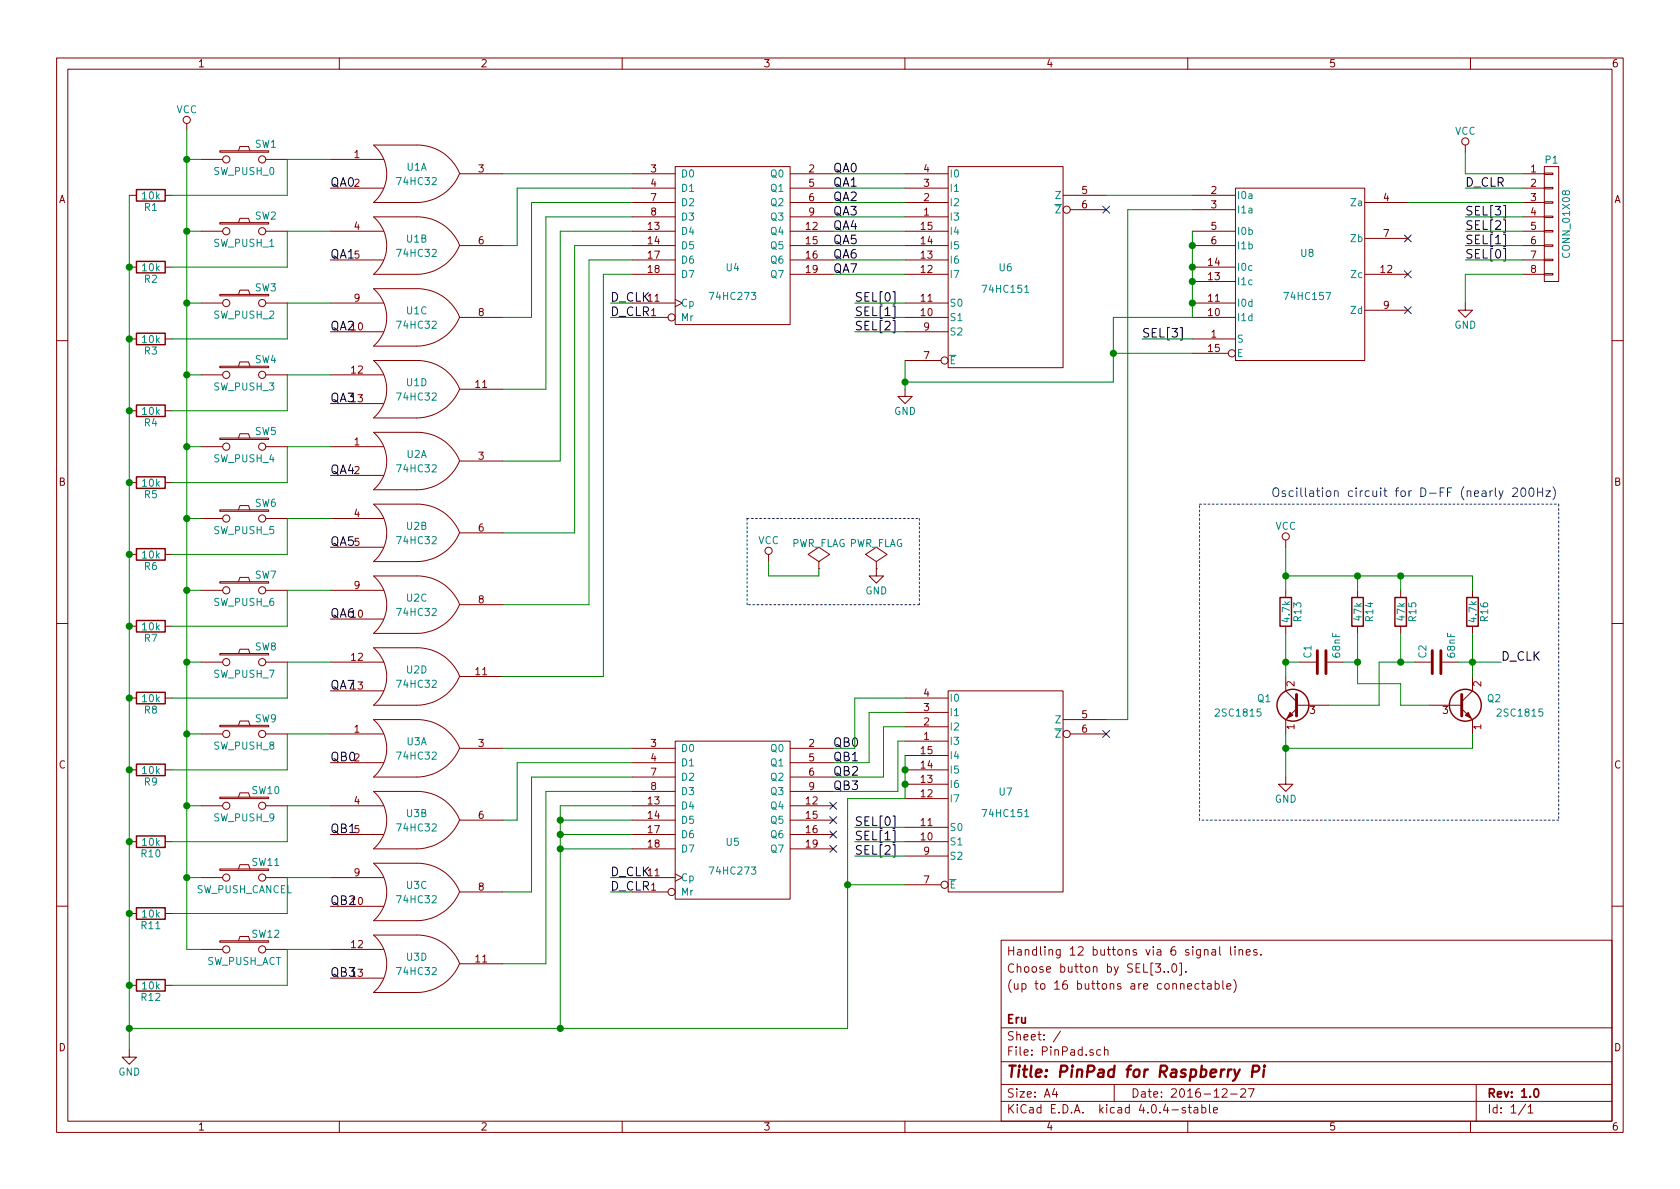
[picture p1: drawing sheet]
<svg xmlns="http://www.w3.org/2000/svg" width="297mm" height="210mm" viewBox="0 0 297 210" stroke-linecap="round" stroke-linejoin="round" font-family="sans-serif">
<g fill="none" stroke="#840000" stroke-width=".18">
<path d="M10 10.3h277v189.9h-277zM12 12.2h273v186.1h-273zM60 10.3v1.9M110 10.3v1.9M160 10.3v1.9M210 10.3v1.9M260 10.3v1.9M22.9 34.5h1.2M29.2 34.5h1.3M33 21.8v1.3M35.6 28.2h3.8M38.9 26.7h8.6v.2h-8.6z"/>
<path d="M38.9 39.4h8.6v.2h-8.6zM42.2 26.7l.2-.8h1.5l.3 .8M42.2 39.4l.2-.8h1.5l.3 .8M47 28.2h3.8M58.4 28.2h9.4M58.4 33.3h9.4M66 25.6h7.7M66 38.3h7.7M66.1 25.7a6.7 6.7 0 0 1 0 10.1M66.1 38.4a6.7 6.7 0 0 1 0 10.1M73.7 25.6a8 8 0 0 1 7.6 5.1h7.6M73.7 38.3a8 8 0 0 1 7.6 5.1h7.6"/>
<path d="M81.3 30.7a8.3 8.3 0 0 1-7.6 5.1h-7.7M111.8 35.8h7.6M111.8 33.3h7.6M111.8 30.7h7.6M111.8 38.3h7.6M119.4 29.5h20.3v27.9h-20.3zM139.7 35.8h7.6M139.7 33.3h7.6M139.7 30.7h7.6M139.7 38.3h7.6M160 35.8h7.6M160 33.3h7.6"/>
<path d="M160 30.7h7.6M160 38.3h7.6M167.6 29.5h20.4v35.5h-20.4zM188 34.5h7.6M189.2 37.1h6.4M210.8 34.5h7.6M210.8 37.1h7.6M218.4 33.3h22.9v30.4h-22.9zM241.3 35.8h7.6M259.1 25.6v1.3M269.2 35.8h3.8M269.2 33.3h3.8"/>
<path d="M269.2 30.7h3.8M269.2 38.3h3.8M273 29.5h2.6v20.3h-2.6zM273 38.2h1.6v.3h-1.6zM273 35.7h1.6v.2h-1.6zM273 33.1h1.6v.3h-1.6zM273 30.6h1.6v.3h-1.6zM22.9 47.2h1.2M22.9 59.9h1.2M29.2 47.2h1.3M29.2 59.9h1.3M35.6 40.9h3.8"/>
<path d="M35.6 53.6h3.8M38.9 52.1h8.6v.2h-8.6zM42.2 52.1l.2-.8h1.5l.3 .8M47 40.9h3.8M47 53.6h3.8M58.4 40.9h9.4M58.4 53.6h9.4M58.4 46h9.4M58.4 58.7h9.4M66 51h7.7M66.1 51.1a6.7 6.7 0 0 1 0 10.1M73.7 51a8 8 0 0 1 7.6 5.1h7.6"/>
<path d="M81.3 43.4a8.3 8.3 0 0 1-7.6 5.1h-7.7M81.3 56.1a8.3 8.3 0 0 1-7.6 5.1h-7.7M111.8 40.9h7.6M111.8 53.6h7.6M111.8 48.5h7.6M111.8 46h7.6M111.8 43.4h7.6M111.8 56.1h6.3M119.4 53l1.2 .6-1.2 .6M139.7 40.9h7.6M139.7 48.5h7.6M139.7 46h7.6"/>
<path d="M139.7 43.4h7.6M160 40.9h7.6M160 53.6h7.6M160 48.5h7.6M160 46h7.6M160 43.4h7.6M160 56.1h7.6M160 58.7h7.6M210.8 40.9h7.6M210.8 53.6h7.6M210.8 47.2h7.6M210.8 59.9h7.6"/>
<path d="M210.8 43.4h7.6M210.8 56.1h7.6M210.8 49.8h7.6M241.3 48.5h7.6M241.3 42.2h7.6M241.3 54.9h7.6M259.1 53.6v1.3h1.2l-1.2 1.2-1.3-1.2h1.3M269.2 40.9h3.8M269.2 48.5h3.8M269.2 46h3.8M269.2 43.4h3.8M273 48.4h1.6v.2h-1.6z"/>
<path d="M273 45.8h1.6v.3h-1.6zM273 43.3h1.6v.3h-1.6zM273 40.8h1.6v.2h-1.6zM10 60.2h2M22.9 72.6h1.2M29.2 72.6h1.3M35.6 66.3h3.8M35.6 79h3.8M38.9 64.8h8.6v.2h-8.6zM38.9 77.5h8.6v.2h-8.6zM42.2 64.8l.2-.8h1.5l.3 .8M42.2 77.5l.2-.8h1.5l.3 .8"/>
<path d="M47 66.3h3.8M47 79h3.8M58.4 66.3h9.4M58.4 79h9.4M58.4 71.4h9.4M66 63.7h7.7M66 76.4h7.7M66.1 63.8a6.7 6.7 0 0 1 0 10.1M66.1 76.5a6.7 6.7 0 0 1 0 10.1M73.7 63.7a8 8 0 0 1 7.6 5.1h7.6M73.7 76.4a8 8 0 0 1 7.6 5.1h7.6M81.3 68.8a8.3 8.3 0 0 1-7.6 5.1h-7.7"/>
<path d="M160 68.8v1.3h1.3l-1.3 1.3-1.3-1.3h1.3M160 63.7h6.4M210.8 62.5h6.4M285 60.2h2M22.9 85.3h1.2M22.9 98h1.2M29.2 85.3h1.3M29.2 98h1.3M35.6 91.7h3.8M38.9 90.2h8.6v.2h-8.6zM42.2 90.2l.2-.8h1.5l.3 .8M47 91.7h3.8"/>
<path d="M58.4 91.7h9.4M58.4 84.1h9.4M58.4 96.8h9.4M66 89.1h7.7M66.1 89.2a6.7 6.7 0 0 1 0 10.1M73.7 89.1a8 8 0 0 1 7.6 5.1h7.6M81.3 81.5a8.3 8.3 0 0 1-7.6 5.1h-7.7M81.3 94.2a8.3 8.3 0 0 1-7.6 5.1h-7.7M135.9 98v1.3M144.8 99.3l1.9-1.3-1.9-1.2-1.9 1.2 1.9 1.3v1.3M154.9 99.3l1.9-1.3-1.9-1.2-1.9 1.2 1.9 1.3v1.3M227.3 95.5v1.3"/>
<path d="M10 110.3h2M22.9 110.7h1.2M29.2 110.7h1.3M35.6 104.4h3.8M35.6 117.1h3.8M38.9 102.9h8.6v.2h-8.6zM38.9 115.6h8.6v.2h-8.6zM42.2 102.9l.2-.8h1.5l.3 .8M42.2 115.6l.2-.8h1.5l.3 .8M47 104.4h3.8M47 117.1h3.8M58.4 104.4h9.4"/>
<path d="M58.4 117.1h9.4M58.4 109.5h9.4M66 101.8h7.7M66 114.5h7.7M66.1 101.9a6.7 6.7 0 0 1 0 10.1M66.1 114.6a6.7 6.7 0 0 1 0 10.1M73.7 101.8a8 8 0 0 1 7.6 5.1h7.6M73.7 114.5a8 8 0 0 1 7.6 5.1h7.6M81.3 106.9a8.3 8.3 0 0 1-7.6 5.1h-7.7M81.3 119.6a8.3 8.3 0 0 1-7.6 5.1h-7.7M144.8 100.6h.1M154.9 100.6v1.2h1.3l-1.3 1.3-1.2-1.3h1.2"/>
<path d="M154.9 100.6h.1M227.3 119.6v2.6l1.9 1.9M227.3 104.4v1.3M227.3 110.7v1.3M229.9 117.1h2.8M234.7 117.1h2.8M240 104.4v1.3M240 110.7v1.3M247.6 104.4v1.3M247.6 110.7v1.3M250.2 117.1h2.8M255 117.1h2.8"/>
<path d="M260.3 119.6v2.6l-1.9 1.9M260.3 104.4v1.3M260.3 110.7v1.3M285 110.3h2M22.9 123.4h1.2M22.9 136.1h1.2M29.2 123.4h1.3M29.2 136.1h1.3M35.6 129.8h3.8M38.9 128.3h8.6v.2h-8.6zM42.2 128.3l.2-.8h1.5l.3 .8M47 129.8h3.8"/>
<path d="M58.4 129.8h9.4M58.4 122.2h9.4M58.4 134.9h9.4M66 127.2h7.7M66 139.9h7.7M66.1 127.3a6.7 6.7 0 0 1 0 10.1M66.1 140a6.7 6.7 0 0 1 0 10.1M73.7 127.2a8 8 0 0 1 7.6 5.1h7.6M73.7 139.9a8 8 0 0 1 7.6 5.1h7.6M81.3 132.3a8.3 8.3 0 0 1-7.6 5.1h-7.7M111.8 137.4h7.6M111.8 134.9h7.6"/>
<path d="M111.8 132.3h7.6M111.8 139.9h7.6M119.4 131.1h20.3v27.9h-20.3zM139.7 137.4h7.6M139.7 134.9h7.6M139.7 132.3h7.6M139.7 139.9h7.6M160 123.4h7.6M160 136.1h7.6M160 131.1h7.6M160 128.5h7.6M160 126h7.6"/>
<path d="M160 138.7h7.6M160 133.6h7.6M167.6 122.2h20.4v35.5h-20.4zM188 127.2h7.6M189.2 129.8h6.4M227.3 137.4v1.3h1.3l-1.3 1.2-1.2-1.2h1.2M229.2 125.3l-1.9 1.9v2.6M229.2 124.7h5.7M252.7 124.7h5.7M258.4 125.3l1.9 1.9v2.6M22.9 148.8h1.2M29.2 148.8h1.3"/>
<path d="M35.6 142.5h3.8M35.6 155.2h3.8M38.9 141h8.6v.2h-8.6zM38.9 153.7h8.6v.2h-8.6zM42.2 141l.2-.8h1.5l.3 .8M42.2 153.7l.2-.8h1.5l.3 .8M47 142.5h3.8M47 155.2h3.8M58.4 142.5h9.4M58.4 155.2h9.4M58.4 147.6h9.4M66 152.6h7.7"/>
<path d="M66.1 152.7a6.7 6.7 0 0 1 0 10.1M73.7 152.6a8 8 0 0 1 7.6 5.1h7.6M81.3 145a8.3 8.3 0 0 1-7.6 5.1h-7.7M81.3 157.7a8.3 8.3 0 0 1-7.6 5.1h-7.7M111.8 142.5h7.6M111.8 155.2h7.6M111.8 150.1h7.6M111.8 147.6h7.6M111.8 145h7.6M111.8 157.7h6.3M119.4 154.6l1.2 .6-1.2 .6M139.7 142.5h7.6"/>
<path d="M139.7 150.1h7.6M139.7 147.6h7.6M139.7 145h7.6M160 148.8h7.6M160 156.5h6.4M160 151.4h7.6M160 146.3h7.6M160 141.2h7.6M10 160.2h2M22.9 161.5h1.2M22.9 174.2h1.2M29.2 161.5h1.3"/>
<path d="M29.2 174.2h1.3M35.6 167.9h3.8M38.9 166.4h8.6v.2h-8.6zM42.2 166.4l.2-.8h1.5l.3 .8M47 167.9h3.8M58.4 167.9h9.4M58.4 160.3h9.4M58.4 173h9.4M66 165.3h7.7M66.1 165.4a6.7 6.7 0 0 1 0 10.1M73.7 165.3a8 8 0 0 1 7.6 5.1h7.6M81.3 170.4a8.3 8.3 0 0 1-7.6 5.1h-7.7"/>
<path d="M177 166.3h108v32h-108zM204.3 170.4h.9l-.5 .6 .4 .1v.7l-.2 .1-.6-.1M205.8 171.8v.1M206.6 171.8v.1M207.3 170.6l.2-.2a.81 .81 0 0 1 .6 .6 .81 .81 0 0 1-.3 .9h-.1a.79 .79 0 0 1-.4-1.3zM208.5 170.3h.4v2.1h-.4M209.7 171.8v.1M210 174.4l.7-.1-.1-.3-.4-.1-.2 .2 .1 .7h.5M212 174l-.4-.1-.3 .3 .1 .6 .2 .1 .4-.1M212.4 173.9h.6M212.6 173.4v1.3l.4 .2M213 168l.2-.1 .3 .1 .1 .9"/>
<path d="M213.5 174h.6v.9M214.1 174.3l-.4 .1-.3 .2 .3 .3 .4-.1M214.3 168h.6v.9M214.9 174l.4-.1 .3 .3-.2 .6h-.5M214.9 173.4v1.5M214.9 168.3h-.4l-.3 .2 .3 .4 .4-.1M215.6 167.4v1.3l.2 .2M216.2 173.4v1.3l.2 .2M216.9 174.4l.7-.1v-.3l-.5-.1-.2 .2 .1 .7h.6M217.6 167.4v1.3l.2 .2M218.1 173.2a1.71 1.71 0 0 1 0 2.3M218.4 167.4v.2"/>
<path d="M218.4 167.9v1M219.1 168l.2-.1 .4 .1v.9M219.1 167.9v1M220.3 168.4l.8-.1-.1-.3-.4-.1-.3 .2 .1 .7h.6M222.2 168a.37 .37 0 0 0-.6 .1l.1 .2 .5 .2 .1 .1-.2 .3-.5-.1M222.9 168.8v.1M285 160.2h2M22.9 185.7v1.2h1.2l-1.2 1.3-1.3-1.3h1.3M60 198.3v1.9M110 198.3v1.9M160 198.3v1.9M177 194.8h108"/>
<path d="M177 191.8h108M177 187.8h108M177 181.8h108M186.4 192.5l-.3 1h.9M186.8 193v1M187.5 182.3l-1.3 2M194.6 185.7l-.4-.1-.3 .3 .1 .6 .2 .1 .4-.1M195.3 185.7l.2-.1 .4 .1v.9M195.3 185.1v1.5M197 191.8v3M209.6 195.9a.37 .37 0 0 0-.6 .1l.1 .3 .5 .1 .1 .1-.3 .3-.4-.1M210 198.3v1.9"/>
<path d="M210.1 195.8h.5M210.3 195.3v1.3l.3 .2M211.2 195.9h.5l.1 .9M211.8 196.2l-.5 .1-.2 .2 .2 .3 .5-.1M212.5 195.9l.4-.1 .3 .3-.1 .6h-.6M212.5 195.3v1.5M213.8 195.3v1.3l.2 .2M214.6 196.3l.7-.1-.1-.3-.4-.1-.2 .2v.7h.6M216.1 192.7l.2-.2h.4l.3 .5-1 1h1M217.6 193.5h1.1M219.4 192.7l.2-.2h.4l.2 .5-.9 1h.9M220.7 192.5h1l-.6 1.5"/>
<path d="M260 198.3v1.9M261 191.8v6.5M269.7 195.2l-1.2 2M270.2 195.8l.4-.5v1.5M270.2 196.8h.8"/>
<circle cx="33" cy="21.2" r=".63"/>
<circle cx="40" cy="28.2" r=".63"/>
<circle cx="46.4" cy="28.2" r=".63"/>
<circle cx="188.6" cy="37.1" r=".63"/>
<circle cx="259.1" cy="25" r=".63"/>
<circle cx="40" cy="53.6" r=".63"/>
<circle cx="40" cy="40.9" r=".63"/>
<circle cx="46.4" cy="40.9" r=".63"/>
<circle cx="46.4" cy="53.6" r=".63"/>
<circle cx="118.7" cy="56.1" r=".63"/>
<circle cx="40" cy="79" r=".63"/>
<circle cx="40" cy="66.3" r=".63"/>
<circle cx="46.4" cy="66.3" r=".63"/>
<circle cx="46.4" cy="79" r=".63"/>
<circle cx="167" cy="63.7" r=".63"/>
<circle cx="217.8" cy="62.5" r=".63"/>
<circle cx="40" cy="91.7" r=".63"/>
<circle cx="46.4" cy="91.7" r=".63"/>
<circle cx="135.9" cy="97.4" r=".63"/>
<circle cx="227.3" cy="94.9" r=".63"/>
<circle cx="40" cy="117.1" r=".63"/>
<circle cx="40" cy="104.4" r=".63"/>
<circle cx="46.4" cy="104.4" r=".63"/>
<circle cx="46.4" cy="117.1" r=".63"/>
<circle cx="40" cy="129.8" r=".63"/>
<circle cx="46.4" cy="129.8" r=".63"/>
<circle cx="188.6" cy="129.8" r=".63"/>
<circle cx="40" cy="155.2" r=".63"/>
<circle cx="40" cy="142.5" r=".63"/>
<circle cx="46.4" cy="155.2" r=".63"/>
<circle cx="46.4" cy="142.5" r=".63"/>
<circle cx="118.7" cy="157.7" r=".63"/>
<circle cx="167" cy="156.5" r=".63"/>
<circle cx="40" cy="167.9" r=".63"/>
<circle cx="46.4" cy="167.9" r=".63"/>
</g>
<path d="M271.3 192.7l.3-.2a.81 .81 0 0 1 .5 .6 .81 .81 0 0 1-.2 .8l-.2 .1a.79 .79 0 0 1-.4-1.3z" fill="none" stroke="#840000" stroke-width=".3"/>
<path d="M219.2 189.1l-.9 1.8-.3 .2M221.4 189.5h.8a.56 .56 0 0 0 .5-.5 .56 .56 0 0 0-.4-.6h-.7l-.3 2M223.5 189.1l-.2 1.3M223.6 188.4l-.1 .2 .2-.1-.1-.1-.1 .2" fill="none" stroke="#840000" stroke-width=".41"/>
<g fill="none" stroke="#840000" stroke-width=".25">
<path d="M24.1 33.5h5.1v2.1h-5.1zM24.1 46.2h5.1v2.1h-5.1zM24.1 58.9h5.1v2.1h-5.1zM24.1 71.6h5.1v2.1h-5.1zM24.1 84.3h5.1v2.1h-5.1zM24.1 97h5.1v2.1h-5.1zM24.1 109.7h5.1v2.1h-5.1zM226.3 105.7h2v5h-2zM239 105.7h2v5h-2zM246.6 105.7h2.1v5h-2.1zM259.3 105.7h2.1v5h-2.1zM24.1 122.4h5.1v2.1h-5.1z"/>
<path d="M24.1 135.1h5.1v2.1h-5.1zM24.1 147.8h5.1v2.1h-5.1zM24.1 160.5h5.1v2.1h-5.1zM24.1 173.2h5.1v2.1h-5.1z"/>
<circle cx="228.6" cy="124.7" r="2.82"/>
<circle cx="259.1" cy="124.7" r="2.82"/>
</g>
<g fill="none" stroke="#008400" stroke-width=".18">
<path d="M22.9 34.5v151.2M33 23.1v144.8h2.6M33 28.2h2.6M58.4 28.2h-7.6v6.3h-20.3M88.9 30.7h22.9M111.8 33.3h-20.4v10.1h-2.5M111.8 35.8h-17.8v20.3h-5.1M111.8 38.3h-15.3v30.5h-7.6M147.3 30.7h12.7M147.3 33.3h12.7M147.3 35.8h12.7M147.3 38.3h12.7"/>
<path d="M195.6 34.5h15.2M210.8 37.1h-11.4v90.1h-3.8M248.9 35.8h20.3M259.1 26.9v3.8h10.1M259.1 33.3h10.1M259.1 38.3h10.1M33 53.6h2.6M33 40.9h2.6M58.4 40.9h-7.6v6.3h-20.3M58.4 53.6h-7.6v6.3h-20.3M107.9 53.6h3.9M107.9 56.1h3.9"/>
<path d="M111.8 40.9h-12.7v40.6h-10.2M111.8 43.4h-10.2v50.8h-12.7M111.8 46h-7.7v60.9h-15.2M111.8 48.5h-5.1v71.1h-17.8M147.3 40.9h12.7M147.3 43.4h12.7M147.3 46h12.7M147.3 48.5h12.7M151.1 53.6h8.9M151.1 56.1h8.9M151.1 58.7h8.9M201.9 59.9h8.9"/>
<path d="M210.8 40.9v15.2h-14v11.5h-36.8M259.1 40.9h10.1M259.1 43.4h10.1M259.1 46h10.1M269.2 48.5h-10.1v5.1M33 79h2.6M33 66.3h2.6M58.4 66.3h-7.6v6.3h-20.3M58.4 79h-7.6v6.3h-20.3M160 63.7v5.1M196.8 62.5h14M33 91.7h2.6"/>
<path d="M58.4 91.7h-7.6v6.3h-20.3M135.9 99.3v2.5h8.9v-1.2M227.3 96.8v7.6M33 117.1h2.6M33 104.4h2.6M58.4 104.4h-7.6v6.3h-20.3M58.4 117.1h-7.6v6.3h-20.3M227.3 117.1h2.6M227.3 112v7.6M227.3 101.8h33v2.6M237.5 117.1h2.5M240 112v8.9h7.6v3.8h5.1"/>
<path d="M240 101.8v2.6M247.6 101.8v2.6M247.6 112v5.1M250.2 117.1h-6.4v7.6h-8.9M257.8 117.1h7.6M260.3 112v7.6M33 129.8h2.6M58.4 129.8h-7.6v6.3h-20.3M88.9 132.3h22.9M111.8 134.9h-20.4v10.1h-2.5M111.8 137.4h-17.8v20.3h-5.1M111.8 139.9h-15.3v30.5h-7.6"/>
<path d="M160 123.4h-8.9v8.9h-3.8M160 126h-6.3v8.9h-6.4M160 128.5h-3.8v8.9h-8.9M160 131.1h-1.3v8.8h-11.4M160 133.6v7.6h-10.1v40.7h-127M227.3 129.8v7.6M260.3 129.8v2.5h-33M33 155.2h2.6M33 142.5h2.6M58.4 155.2h-7.6v6.3h-20.3M58.4 142.5h-7.6v6.3h-20.3M99.1 145h12.7"/>
<path d="M99.1 147.6h12.7M99.1 150.1h12.7M107.9 155.2h3.9M107.9 157.7h3.9M111.8 142.5h-12.7v39.4M149.9 156.5h10.1M151.1 148.8h8.9M151.1 146.3h8.9M151.1 151.4h8.9M58.4 167.9h-7.6v6.3h-20.3"/>
</g>
<g fill="#008400" stroke="#008400" stroke-width=".25">
<circle cx="22.9" cy="47.2" r=".51"/>
<circle cx="22.9" cy="59.9" r=".51"/>
<circle cx="22.9" cy="72.6" r=".51"/>
<circle cx="22.9" cy="85.3" r=".51"/>
<circle cx="22.9" cy="98" r=".51"/>
<circle cx="22.9" cy="110.7" r=".51"/>
<circle cx="22.9" cy="123.4" r=".51"/>
<circle cx="22.9" cy="136.1" r=".51"/>
<circle cx="22.9" cy="148.8" r=".51"/>
<circle cx="22.9" cy="161.5" r=".51"/>
<circle cx="22.9" cy="174.2" r=".51"/>
<circle cx="33" cy="155.2" r=".51"/>
<circle cx="33" cy="142.5" r=".51"/>
<circle cx="33" cy="129.8" r=".51"/>
<circle cx="33" cy="117.1" r=".51"/>
<circle cx="33" cy="104.4" r=".51"/>
<circle cx="33" cy="91.7" r=".51"/>
<circle cx="33" cy="79" r=".51"/>
<circle cx="33" cy="66.3" r=".51"/>
<circle cx="33" cy="53.6" r=".51"/>
<circle cx="33" cy="40.9" r=".51"/>
<circle cx="33" cy="28.2" r=".51"/>
<circle cx="22.9" cy="181.9" r=".51"/>
<circle cx="99.1" cy="145" r=".51"/>
<circle cx="99.1" cy="147.6" r=".51"/>
<circle cx="99.1" cy="150.1" r=".51"/>
<circle cx="160" cy="136.1" r=".51"/>
<circle cx="160" cy="138.7" r=".51"/>
<circle cx="99.1" cy="181.9" r=".51"/>
<circle cx="149.9" cy="156.5" r=".51"/>
<circle cx="210.8" cy="43.4" r=".51"/>
<circle cx="210.8" cy="47.2" r=".51"/>
<circle cx="210.8" cy="49.8" r=".51"/>
<circle cx="210.8" cy="53.6" r=".51"/>
<circle cx="160" cy="67.6" r=".51"/>
<circle cx="196.9" cy="62.5" r=".51"/>
<circle cx="247.7" cy="117.1" r=".51"/>
<circle cx="240" cy="117.1" r=".51"/>
<circle cx="227.3" cy="117.1" r=".51"/>
<circle cx="260.3" cy="117.1" r=".51"/>
<circle cx="247.7" cy="101.8" r=".51"/>
<circle cx="240" cy="101.8" r=".51"/>
<circle cx="227.3" cy="132.3" r=".51"/>
<circle cx="227.3" cy="101.8" r=".51"/>
</g>
<g fill="none" stroke="#000084" stroke-width=".18">
<path d="M195 36.5l1.2 1.2M196.2 36.5l-1.2 1.2M248.3 41.5l1.2 1.3M248.3 47.9l1.2 1.2M248.3 54.2l1.2 1.3M249.5 41.5l-1.2 1.3M249.5 47.9l-1.2 1.2M249.5 54.2l-1.2 1.3M195 129.2l1.2 1.2M196.2 129.2l-1.2 1.2M146.7 141.9l1.2 1.2M146.7 144.4l1.2 1.2"/>
<path d="M146.7 149.5l1.2 1.2M146.7 147l1.2 1.2M147.9 141.9l-1.2 1.2M147.9 144.4l-1.2 1.2M147.9 149.5l-1.2 1.2M147.9 147l-1.2 1.2"/>
</g>
<path d="M181.2 51.7h.7M181.2 144.4h.7" fill="none" stroke="#008484" stroke-width=".18"/>
<path d="M265.8 36.3h.4v2.2h-.4M265.8 38.9h.4v2.2h-.4M157.9 51.6h.3v2.2h-.3M157.9 54.1h.3v2.2h-.3M157.9 56.7h.3v2.1h-.3M208.7 57.9h.3v2.2h-.3M265.8 41.4h.4v2.2h-.4M265.8 44h.4v2.1h-.4M157.9 144.3h.3v2.2h-.3M157.9 146.8h.3v2.2h-.3M157.9 149.4h.3v2.2h-.3" fill="none" stroke="#000" stroke-width=".18"/>
<path d="M232.9 115.1v4M234.4 115.1v4M253.2 115.1v4M254.8 115.1v4M229.2 122.8v3.8M258.4 122.8v3.8" fill="none" stroke="#840000" stroke-width=".51"/>
<g fill="#840000" stroke="#840000" stroke-width=".18">
<path d="M259.1 126.5l.5-.5 .5 1z"/>
<path d="M228.1 126l.5 .5-1 .5z"/>
</g>
<path d="M132.1 91.7h30.5M162.6 91.7v15.2M212.1 89.1h63.5M275.6 89.1v55.9M132.1 106.9v-15.2M162.6 106.9h-30.5M212.1 145v-55.9M275.6 145h-63.5" fill="none" stroke="#0000c2" stroke-width=".18" stroke-dasharray=".3 .4"/>
<path d="M264.4 86.3v1.3l.2 .2M265 86.8l.4 1M265.8 86.8l-.5 1.4-.3 .1M267.4 86.4l.3-.1h.3l.2 .1 .1 .3-.1 .2-.8 .9h.9M269.1 86.4l.2-.1a.81 .81 0 0 1 .5 .7 .81 .81 0 0 1-.5 .8 .98 .98 0 0 1-.2-1.4zM270.5 86.4l.2-.1a.81 .81 0 0 1 .5 .7 .81 .81 0 0 1-.5 .8l-.2-.2-.2-.4zM271.9 86.3v1.5M271.9 87h.8M272.7 86.3v1.5M273.3 86.8h.8l-.8 1h.8M274.6 86.1a1.75 1.75 0 0 1 0 2.3" fill="none" stroke="#0000c2" stroke-width=".18"/>
<text font-size="2.8" fill="#840000" x="178" y="190.5">Title: PinPad for Raspberry Pi</text>
<g font-size="2.1">
<text x="58.4" y="33">QA0</text>
<text x="147.3" y="30.5">QA0</text>
<text x="147.3" y="33">QA1</text>
<text x="147.3" y="35.6">QA2</text>
<text x="259.1" y="33">D_CLR</text>
<text x="147.3" y="38.1">QA3</text>
<text x="147.3" y="40.6">QA4</text>
<text x="259.1" y="38.1">SEL[3]</text>
<text x="259.1" y="40.6">SEL[2]</text>
<text x="58.4" y="45.7">QA1</text>
<text x="147.3" y="43.2">QA5</text>
<text x="147.3" y="45.7">QA6</text>
<text x="259.1" y="43.2">SEL[1]</text>
<text x="259.1" y="45.7">SEL[0]</text>
<text x="107.9" y="53.3">D_CLK</text>
<text x="147.3" y="48.3">QA7</text>
<text x="151.1" y="53.3">SEL[0]</text>
<text x="58.4" y="58.4">QA2</text>
<text x="107.9" y="55.9">D_CLR</text>
<text x="151.1" y="55.9">SEL[1]</text>
<text x="151.1" y="58.4">SEL[2]</text>
<text x="201.9" y="59.7">SEL[3]</text>
<text x="58.4" y="71.1">QA3</text>
<text x="58.4" y="83.8">QA4</text>
<text x="58.4" y="96.5">QA5</text>
<text x="58.4" y="109.2">QA6</text>
<text x="265.4" y="116.8">D_CLK</text>
<text x="58.4" y="121.9">QA7</text>
<text x="58.4" y="134.6">QB0</text>
<text x="147.3" y="132.1">QB0</text>
<text x="147.3" y="134.6">QB1</text>
<text x="147.3" y="137.2">QB2</text>
<text x="147.3" y="139.7">QB3</text>
<text x="58.4" y="147.3">QB1</text>
<text x="151.1" y="146">SEL[0]</text>
<text x="151.1" y="148.6">SEL[1]</text>
<text x="107.9" y="154.9">D_CLK</text>
<text x="151.1" y="151.1">SEL[2]</text>
<text x="58.4" y="160">QB2</text>
<text x="107.9" y="157.5">D_CLR</text>
<text x="58.4" y="172.7">QB3</text>
</g>
<text font-size="2.1" fill="#0000c2" x="224.8" y="87.9">Oscillation circuit for D-FF (nearly 200Hz)</text>
<g font-size="2.1" fill="#840000">
<text x="178" y="172">Choose button by SEL[3..0].</text>
<text x="178" y="169">Handling 12 buttons via 6 signal lines.</text>
<text x="178" y="175">(up to 16 buttons are connectable)</text>
<text x="178" y="184">Sheet: /</text>
<text x="178" y="181">Eru</text>
<text x="178" y="186.7">File: PinPad.sch</text>
<text x="178" y="196.9">KiCad E.D.A. kicad 4.0.4-stable</text>
<text x="178" y="194.1">Size: A4</text>
<text x="200" y="194.1">Date: 2016-12-27</text>
<text x="263" y="194.1">Rev: 1.0</text>
<text x="263" y="196.9">Id: 1/1</text>
</g>
<g font-size="1.8" fill="#840000">
<text x="35" y="11.9">1</text>
<text x="85" y="11.9">2</text>
<text x="135" y="11.9">3</text>
<text x="185" y="11.9">4</text>
<text x="235" y="11.9">5</text>
<text x="285" y="11.9">6</text>
<text x="62.6" y="27.9">1</text>
<text x="10.4" y="35.9">A</text>
<text x="62.6" y="33">2</text>
<text x="84.6" y="30.5">3</text>
<text x="115.1" y="30.5">3</text>
<text x="115.1" y="33">4</text>
<text x="115.1" y="35.6">7</text>
<text x="143" y="30.5">2</text>
<text x="143" y="33">5</text>
<text x="143" y="35.6">6</text>
<text x="163.3" y="35.6">2</text>
<text x="163.3" y="33">3</text>
<text x="163.3" y="30.5">4</text>
<text x="191.3" y="34.3">5</text>
<text x="214.1" y="34.3">2</text>
<text x="244.6" y="35.6">4</text>
<text x="270.7" y="30.5">1</text>
<text x="270.7" y="33">2</text>
<text x="270.7" y="35.6">3</text>
<text x="285.4" y="35.9">A</text>
<text x="62.6" y="40.6">4</text>
<text x="114.6" y="40.6">13</text>
<text x="115.1" y="38.1">8</text>
<text x="142.5" y="40.6">12</text>
<text x="143" y="38.1">9</text>
<text x="162.9" y="40.6">15</text>
<text x="163.3" y="38.1">1</text>
<text x="191.3" y="36.8">6</text>
<text x="214.1" y="36.8">3</text>
<text x="214.1" y="40.6">5</text>
<text x="244.6" y="41.9">7</text>
<text x="270.7" y="38.1">4</text>
<text x="270.7" y="40.6">5</text>
<text x="62.6" y="45.7">5</text>
<text x="84.6" y="43.2">6</text>
<text x="114.6" y="43.2">14</text>
<text x="114.6" y="45.7">17</text>
<text x="142.5" y="43.2">15</text>
<text x="142.5" y="45.7">16</text>
<text x="162.9" y="45.7">13</text>
<text x="162.9" y="43.2">14</text>
<text x="213.7" y="47">14</text>
<text x="214.1" y="43.2">6</text>
<text x="270.7" y="43.2">6</text>
<text x="270.7" y="45.7">7</text>
<text x="62.6" y="53.3">9</text>
<text x="114.6" y="53.3">11</text>
<text x="114.6" y="48.3">18</text>
<text x="142.5" y="48.3">19</text>
<text x="162.9" y="53.3">11</text>
<text x="162.9" y="48.3">12</text>
<text x="213.7" y="53.3">11</text>
<text x="213.7" y="49.5">13</text>
<text x="244.1" y="48.3">12</text>
<text x="270.7" y="48.3">8</text>
<text x="62.2" y="58.4">10</text>
<text x="84.6" y="55.9">8</text>
<text x="115.1" y="55.9">1</text>
<text x="162.9" y="55.9">10</text>
<text x="163.3" y="58.4">9</text>
<text x="213.7" y="55.9">10</text>
<text x="214.1" y="59.7">1</text>
<text x="244.6" y="54.6">9</text>
<text x="163.3" y="63.5">7</text>
<text x="213.7" y="62.2">15</text>
<text x="62.2" y="66">12</text>
<text x="62.2" y="71.1">13</text>
<text x="84.1" y="68.6">11</text>
<text x="62.6" y="78.7">1</text>
<text x="84.6" y="81.3">3</text>
<text x="10.4" y="85.9">B</text>
<text x="285.4" y="85.9">B</text>
<text x="62.6" y="91.4">4</text>
<text x="84.6" y="94">6</text>
<text x="62.6" y="96.5">5</text>
<text x="62.6" y="104.1">9</text>
<text x="84.6" y="106.7">8</text>
<text x="62.2" y="109.2">10</text>
<text x="62.2" y="116.8">12</text>
<text x="84.1" y="119.4">11</text>
<text x="62.2" y="121.9">13</text>
<text x="163.3" y="125.7">3</text>
<text x="163.3" y="123.2">4</text>
<text x="228.9" y="121.4" transform="rotate(-90 228.9 121.4)">2</text>
<text x="261.9" y="121.4" transform="rotate(-90 261.9 121.4)">2</text>
<text x="62.6" y="129.5">1</text>
<text x="163.3" y="130.8">1</text>
<text x="163.3" y="128.3">2</text>
<text x="191.3" y="127">5</text>
<text x="191.3" y="129.5">6</text>
<text x="228.9" y="129" transform="rotate(-90 228.9 129)">1</text>
<text x="231.6" y="126.2">3</text>
<text x="255.1" y="126.2">3</text>
<text x="261.9" y="129" transform="rotate(-90 261.9 129)">1</text>
<text x="10.4" y="135.9">C</text>
<text x="62.6" y="134.6">2</text>
<text x="84.6" y="132.1">3</text>
<text x="115.1" y="132.1">3</text>
<text x="115.1" y="134.6">4</text>
<text x="115.1" y="137.2">7</text>
<text x="143" y="132.1">2</text>
<text x="143" y="134.6">5</text>
<text x="143" y="137.2">6</text>
<text x="162.9" y="135.9">14</text>
<text x="162.9" y="133.3">15</text>
<text x="285.4" y="135.9">C</text>
<text x="62.6" y="142.2">4</text>
<text x="114.6" y="142.2">13</text>
<text x="115.1" y="139.7">8</text>
<text x="142.5" y="142.2">12</text>
<text x="143" y="139.7">9</text>
<text x="162.9" y="141">12</text>
<text x="162.9" y="138.4">13</text>
<text x="62.6" y="147.3">5</text>
<text x="84.6" y="144.8">6</text>
<text x="114.6" y="144.8">14</text>
<text x="114.6" y="147.3">17</text>
<text x="114.6" y="149.9">18</text>
<text x="142.5" y="144.8">15</text>
<text x="142.5" y="147.3">16</text>
<text x="142.5" y="149.9">19</text>
<text x="162.9" y="148.6">10</text>
<text x="162.9" y="146">11</text>
<text x="62.6" y="154.9">9</text>
<text x="114.6" y="154.9">11</text>
<text x="163.3" y="151.1">9</text>
<text x="84.6" y="157.5">8</text>
<text x="115.1" y="157.5">1</text>
<text x="163.3" y="156.2">7</text>
<text x="62.2" y="167.6">12</text>
<text x="84.1" y="170.2">11</text>
<text x="10.4" y="185.9">D</text>
<text x="285.4" y="185.9">D</text>
<text x="35" y="199.9">1</text>
<text x="85" y="199.9">2</text>
<text x="135" y="199.9">3</text>
<text x="185" y="199.9">4</text>
<text x="235" y="199.9">5</text>
<text x="285" y="199.9">6</text>
</g>
<g font-size="1.8" fill="#008484">
<text x="31.2" y="20">VCC</text>
<text x="257.2" y="23.8">VCC</text>
<text x="45.1" y="26.1">SW1</text>
<text x="273.3" y="28.9">P1</text>
<text x="25.2" y="35.2">10k</text>
<text x="37.8" y="30.9">SW_PUSH_0</text>
<text x="70.4" y="32.7">74HC32</text>
<text x="71.9" y="30.2">U1A</text>
<text x="120.4" y="31.4">D0</text>
<text x="120.4" y="33.9">D1</text>
<text x="136.3" y="31.4">Q0</text>
<text x="136.3" y="33.9">Q1</text>
<text x="167.9" y="33.9">I1</text>
<text x="167.9" y="31.4">I0</text>
<text x="186.6" y="35.2">Z</text>
<text x="218.7" y="35.2">I0a</text>
<text x="25.6" y="37.3">R1</text>
<text x="45.1" y="38.8">SW2</text>
<text x="120.4" y="36.4">D2</text>
<text x="120.4" y="39">D3</text>
<text x="120.4" y="41.5">D4</text>
<text x="136.3" y="36.4">Q2</text>
<text x="136.3" y="39">Q3</text>
<text x="136.3" y="41.5">Q4</text>
<text x="167.9" y="39">I3</text>
<text x="167.9" y="36.4">I2</text>
<text x="167.9" y="41.5">I4</text>
<text x="186.6" y="37.7">Z</text>
<text x="218.7" y="37.7">I1a</text>
<text x="218.7" y="41.5">I0b</text>
<text x="239" y="36.4">Za</text>
<text x="25.2" y="47.9">10k</text>
<text x="37.8" y="43.6">SW_PUSH_1</text>
<text x="70.4" y="45.4">74HC32</text>
<text x="71.9" y="42.9">U1B</text>
<text x="120.4" y="44.1">D5</text>
<text x="120.4" y="46.6">D6</text>
<text x="128.4" y="47.9">U4</text>
<text x="136.3" y="44.1">Q5</text>
<text x="136.3" y="46.6">Q6</text>
<text x="167.9" y="46.6">I6</text>
<text x="167.9" y="44.1">I5</text>
<text x="176.7" y="47.9">U6</text>
<text x="218.7" y="44.1">I1b</text>
<text x="218.7" y="47.9">I0c</text>
<text x="230" y="45.4">U8</text>
<text x="238.9" y="42.8">Zb</text>
<text x="277.6" y="45.3" transform="rotate(-90 277.6 45.3)">CONN_01X08</text>
<text x="25.6" y="50">R2</text>
<text x="45.1" y="51.5">SW3</text>
<text x="120.4" y="49.1">D7</text>
<text x="125.8" y="53">74HC273</text>
<text x="136.3" y="49.1">Q7</text>
<text x="167.9" y="49.1">I7</text>
<text x="174.1" y="51.8">74HC151</text>
<text x="218.7" y="50.4">I1c</text>
<text x="227.4" y="53">74HC157</text>
<text x="239" y="49.1">Zc</text>
<text x="37.8" y="56.3">SW_PUSH_2</text>
<text x="70.4" y="58.1">74HC32</text>
<text x="71.9" y="55.6">U1C</text>
<text x="120.4" y="56.8">Mr</text>
<text x="120.4" y="54.2">Cp</text>
<text x="167.9" y="59.3">S2</text>
<text x="167.9" y="56.8">S1</text>
<text x="167.9" y="54.2">S0</text>
<text x="218.7" y="56.8">I1d</text>
<text x="218.7" y="54.2">I0d</text>
<text x="238.9" y="55.5">Zd</text>
<text x="257.1" y="58.1">GND</text>
<text x="25.2" y="60.6">10k</text>
<text x="25.6" y="62.7">R3</text>
<text x="45.1" y="64.2">SW4</text>
<text x="167.9" y="64.4">E</text>
<text x="218.7" y="60.6">S</text>
<text x="218.7" y="63.1">E</text>
<text x="37.8" y="69">SW_PUSH_3</text>
<text x="70.4" y="70.8">74HC32</text>
<text x="71.9" y="68.3">U1D</text>
<text x="25.2" y="73.3">10k</text>
<text x="25.6" y="75.4">R4</text>
<text x="45.1" y="76.9">SW5</text>
<text x="158.1" y="73.3">GND</text>
<text x="37.8" y="81.7">SW_PUSH_4</text>
<text x="70.4" y="83.5">74HC32</text>
<text x="71.9" y="81">U2A</text>
<text x="25.2" y="86">10k</text>
<text x="25.6" y="88.1">R5</text>
<text x="45.1" y="89.6">SW6</text>
<text x="37.8" y="94.4">SW_PUSH_5</text>
<text x="71.9" y="93.7">U2B</text>
<text x="225.5" y="93.7">VCC</text>
<text x="25.2" y="98.7">10k</text>
<text x="25.6" y="100.8">R6</text>
<text x="70.4" y="96.2">74HC32</text>
<text x="134" y="96.2">VCC</text>
<text x="139.8" y="96.7">PWR_FLAG PWR_FLAG</text>
<text x="37.8" y="107.1">SW_PUSH_6</text>
<text x="45.1" y="102.3">SW7</text>
<text x="71.9" y="106.4">U2C</text>
<text x="153" y="105.1">GND</text>
<text x="25.2" y="111.4">10k</text>
<text x="25.6" y="113.5">R7</text>
<text x="70.4" y="108.9">74HC32</text>
<text x="228" y="109.9" transform="rotate(-90 228 109.9)">4.7k</text>
<text x="230.1" y="109.8" transform="rotate(-90 230.1 109.8)">R13</text>
<text x="240.7" y="109.7" transform="rotate(-90 240.7 109.7)">47k</text>
<text x="242.8" y="109.8" transform="rotate(-90 242.8 109.8)">R14</text>
<text x="248.4" y="109.7" transform="rotate(-90 248.4 109.7)">47k</text>
<text x="250.4" y="109.8" transform="rotate(-90 250.4 109.8)">R15</text>
<text x="261.1" y="109.9" transform="rotate(-90 261.1 109.9)">4.7k</text>
<text x="263.1" y="109.8" transform="rotate(-90 263.1 109.8)">R16</text>
<text x="37.8" y="119.8">SW_PUSH_7</text>
<text x="45.1" y="115">SW8</text>
<text x="71.9" y="119.1">U2D</text>
<text x="231.9" y="116.3" transform="rotate(-90 231.9 116.3)">C1</text>
<text x="236.9" y="116.2" transform="rotate(-90 236.9 116.2)">68nF</text>
<text x="252.2" y="116.3" transform="rotate(-90 252.2 116.3)">C2</text>
<text x="257.3" y="116.2" transform="rotate(-90 257.3 116.2)">68nF</text>
<text x="25.2" y="124.1">10k</text>
<text x="70.4" y="121.6">74HC32</text>
<text x="167.9" y="124.1">I0</text>
<text x="222.4" y="124.1">Q1</text>
<text x="263" y="124.1">Q2</text>
<text x="25.6" y="126.2">R8</text>
<text x="45.1" y="127.7">SW9</text>
<text x="71.9" y="131.8">U3A</text>
<text x="167.9" y="131.7">I3</text>
<text x="167.9" y="129.2">I2</text>
<text x="167.9" y="126.6">I1</text>
<text x="186.6" y="127.9">Z</text>
<text x="186.6" y="130.4">Z</text>
<text x="215.2" y="126.7">2SC1815</text>
<text x="265.1" y="126.7">2SC1815</text>
<text x="25.2" y="136.8">10k</text>
<text x="37.8" y="132.5">SW_PUSH_8</text>
<text x="70.4" y="134.3">74HC32</text>
<text x="120.4" y="133">D0</text>
<text x="120.4" y="135.5">D1</text>
<text x="136.3" y="133">Q0</text>
<text x="136.3" y="135.5">Q1</text>
<text x="167.9" y="136.8">I5</text>
<text x="167.9" y="134.2">I4</text>
<text x="25.6" y="138.9">R9</text>
<text x="44.6" y="140.4">SW10</text>
<text x="120.4" y="138">D2</text>
<text x="120.4" y="140.6">D3</text>
<text x="120.4" y="143.1">D4</text>
<text x="136.3" y="138">Q2</text>
<text x="136.3" y="140.6">Q3</text>
<text x="136.3" y="143.1">Q4</text>
<text x="167.9" y="141.9">I7</text>
<text x="167.9" y="139.3">I6</text>
<text x="176.7" y="140.7">U7</text>
<text x="225.4" y="141.9">GND</text>
<text x="25.2" y="149.5">10k</text>
<text x="37.8" y="145.2">SW_PUSH_9</text>
<text x="70.4" y="147">74HC32</text>
<text x="71.9" y="144.5">U3B</text>
<text x="120.4" y="145.7">D5</text>
<text x="120.4" y="148.2">D6</text>
<text x="128.4" y="149.5">U5</text>
<text x="136.3" y="145.7">Q5</text>
<text x="136.3" y="148.2">Q6</text>
<text x="167.9" y="149.5">S1</text>
<text x="167.9" y="146.9">S0</text>
<text x="174.1" y="144.5">74HC151</text>
<text x="25" y="151.6">R10</text>
<text x="44.6" y="153.1">SW11</text>
<text x="120.4" y="155.8">Cp</text>
<text x="120.4" y="150.7">D7</text>
<text x="125.8" y="154.6">74HC273</text>
<text x="136.3" y="150.7">Q7</text>
<text x="167.9" y="152">S2</text>
<text x="34.6" y="157.9">SW_PUSH_CANCEL</text>
<text x="70.4" y="159.7">74HC32</text>
<text x="71.9" y="157.2">U3C</text>
<text x="120.4" y="158.4">Mr</text>
<text x="167.9" y="157.1">E</text>
<text x="25" y="164.3">R11</text>
<text x="25.2" y="162.2">10k</text>
<text x="44.6" y="165.8">SW12</text>
<text x="36.5" y="170.6">SW_PUSH_ACT</text>
<text x="70.4" y="172.4">74HC32</text>
<text x="71.9" y="169.9">U3D</text>
<text x="25" y="177">R12</text>
<text x="25.2" y="174.9">10k</text>
<text x="20.9" y="190.2">GND</text>
</g>
<g font-size="1.8">
<text x="62.6" y="83.8">2</text>
<text x="62.2" y="160">10</text>
<text x="62.2" y="172.7">13</text>
</g>
</svg>
